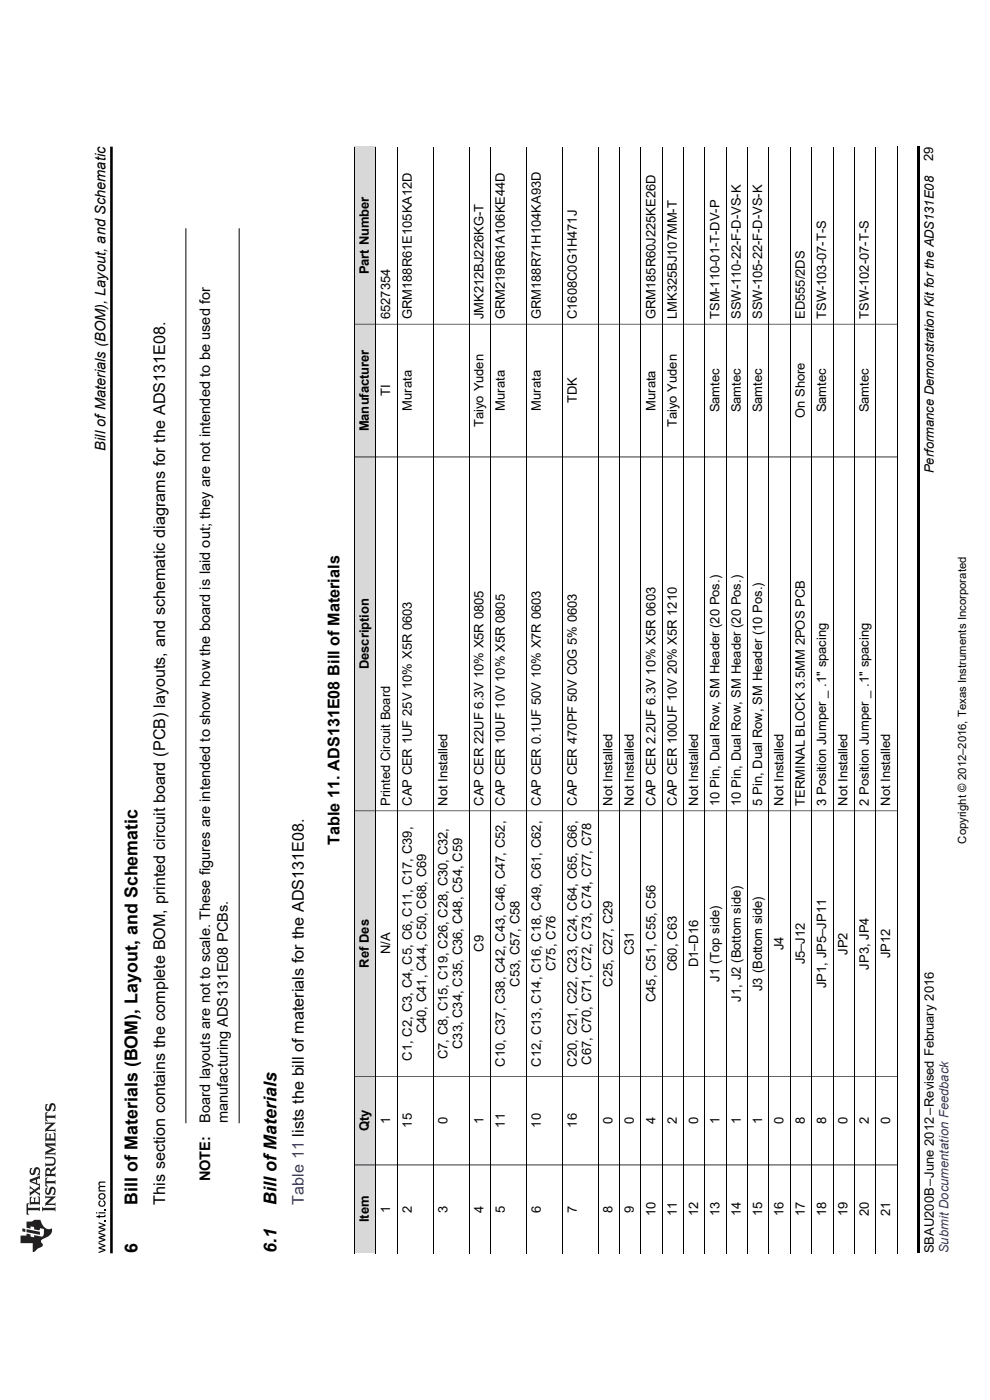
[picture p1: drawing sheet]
<svg xmlns="http://www.w3.org/2000/svg" width="210mm" height="297mm" viewBox="0 0 210 297" stroke-linecap="round" stroke-linejoin="round" font-family="sans-serif">
<path d="M75.2 31.1h4.6v234.8h-4.6z" fill-rule="evenodd" fill="#d8d8d8"/>
<path d="M194.6 31.1h.5v234.8h-.5z" fill="#000"/>
<g fill="none" stroke="#000" stroke-width=".21">
<path d="M75.2 31.2v234.7M79.7 31.2v234.7M84.3 31.2v234.7M91.9 31.2v234.7M99.5 31.2v234.7M104 31.2v234.7M111.7 31.2v234.7M119.3 31.2v234.7M126.9 31.2v234.7M131.4 31.2v234.7M136 31.2v234.7M140.5 31.2v234.7"/>
<path d="M145 31.2v234.7M149.5 31.2v234.7M154.1 31.2v234.7M158.6 31.2v234.7M163.1 31.2v234.7M167.7 31.2v234.7M172.2 31.2v234.7M176.7 31.2v234.7M181.3 31.2v234.7M185.8 31.2v234.7M190.3 31.1v234.8"/>
</g>
<g fill="#000">
<path d="M50.6 48.4h.2v189.9h-.2zM39.3 48.4h.2v189.9h-.2zM23.4 31.1h.5v234.8h-.5z" fill-rule="evenodd"/>
<path d="M75.2 247.1h4.6v.1h-4.6zM75.2 228.3h4.6v.1h-4.6zM75.2 172h4.6v.1h-4.6zM75.2 96.9h4.6v.1h-4.6zM75.2 68.7h4.6v.1h-4.6z" fill-rule="evenodd"/>
<path d="M79.8 247.1h4.5v.1h-4.5zM79.8 228.3h4.5v.1h-4.5zM79.8 172h4.5v.1h-4.5zM79.8 96.9h4.5v.1h-4.5zM79.8 68.7h4.5v.1h-4.5z" fill-rule="evenodd"/>
<path d="M84.3 247.1h7.6v.1h-7.6zM84.3 228.3h7.6v.1h-7.6zM84.3 172h7.6v.1h-7.6zM84.3 96.9h7.6v.1h-7.6zM84.3 68.7h7.6v.1h-7.6z" fill-rule="evenodd"/>
<path d="M91.9 247.1h7.7v.1h-7.7zM91.9 228.3h7.7v.1h-7.7zM91.9 172h7.7v.1h-7.7zM91.9 96.9h7.7v.1h-7.7zM91.9 68.7h7.7v.1h-7.7z" fill-rule="evenodd"/>
<path d="M99.5 247.1h4.6v.1h-4.6zM99.5 228.3h4.6v.1h-4.6zM99.5 172h4.6v.1h-4.6zM99.5 96.9h4.6v.1h-4.6zM99.5 68.7h4.6v.1h-4.6z" fill-rule="evenodd"/>
<path d="M104.1 247.1h7.6v.1h-7.6zM104.1 228.3h7.6v.1h-7.6zM104.1 172h7.6v.1h-7.6zM104.1 96.9h7.6v.1h-7.6zM104.1 68.7h7.6v.1h-7.6z" fill-rule="evenodd"/>
<path d="M111.7 247.1h7.6v.1h-7.6zM111.7 228.3h7.6v.1h-7.6zM111.7 172h7.6v.1h-7.6zM111.7 96.9h7.6v.1h-7.6zM111.7 68.7h7.6v.1h-7.6z" fill-rule="evenodd"/>
<path d="M119.3 247.1h7.7v.1h-7.7zM119.3 228.3h7.7v.1h-7.7zM119.3 172h7.7v.1h-7.7zM119.3 96.9h7.7v.1h-7.7zM119.3 68.7h7.7v.1h-7.7z" fill-rule="evenodd"/>
<path d="M126.9 247.1h4.6v.1h-4.6zM126.9 228.3h4.6v.1h-4.6zM126.9 172h4.6v.1h-4.6zM126.9 96.9h4.6v.1h-4.6zM126.9 68.7h4.6v.1h-4.6z" fill-rule="evenodd"/>
<path d="M131.4 247.1h4.6v.1h-4.6zM131.4 228.3h4.6v.1h-4.6zM131.4 172h4.6v.1h-4.6zM131.4 96.9h4.6v.1h-4.6zM131.4 68.7h4.6v.1h-4.6z" fill-rule="evenodd"/>
<path d="M136 247.1h4.5v.1h-4.5zM136 228.3h4.5v.1h-4.5zM136 172h4.5v.1h-4.5zM136 96.9h4.5v.1h-4.5zM136 68.7h4.5v.1h-4.5z" fill-rule="evenodd"/>
<path d="M140.5 247.1h4.6v.1h-4.6zM140.5 228.3h4.6v.1h-4.6zM140.5 172h4.6v.1h-4.6zM140.5 96.9h4.6v.1h-4.6zM140.5 68.7h4.6v.1h-4.6z" fill-rule="evenodd"/>
<path d="M145 247.1h4.6v.1h-4.6zM145 228.3h4.6v.1h-4.6zM145 172h4.6v.1h-4.6zM145 96.9h4.6v.1h-4.6zM145 68.7h4.6v.1h-4.6z" fill-rule="evenodd"/>
<path d="M149.6 247.1h4.5v.1h-4.5zM149.6 228.3h4.5v.1h-4.5zM149.6 172h4.5v.1h-4.5zM149.6 96.9h4.5v.1h-4.5zM149.6 68.7h4.5v.1h-4.5z" fill-rule="evenodd"/>
<path d="M154.1 247.1h4.6v.1h-4.6zM154.1 228.3h4.6v.1h-4.6zM154.1 172h4.6v.1h-4.6zM154.1 96.9h4.6v.1h-4.6zM154.1 68.7h4.6v.1h-4.6z" fill-rule="evenodd"/>
<path d="M158.6 247.1h4.6v.1h-4.6zM158.6 228.3h4.6v.1h-4.6zM158.6 172h4.6v.1h-4.6zM158.6 96.9h4.6v.1h-4.6zM158.6 68.7h4.6v.1h-4.6z" fill-rule="evenodd"/>
<path d="M163.2 247.1h4.5v.1h-4.5zM163.2 228.3h4.5v.1h-4.5zM163.2 172h4.5v.1h-4.5zM163.2 96.9h4.5v.1h-4.5zM163.2 68.7h4.5v.1h-4.5z" fill-rule="evenodd"/>
<path d="M167.7 247.1h4.6v.1h-4.6zM167.7 228.3h4.6v.1h-4.6zM167.7 172h4.6v.1h-4.6zM167.7 96.9h4.6v.1h-4.6zM167.7 68.7h4.6v.1h-4.6z" fill-rule="evenodd"/>
<path d="M172.2 247.1h4.6v.1h-4.6zM172.2 228.3h4.6v.1h-4.6zM172.2 172h4.6v.1h-4.6zM172.2 96.9h4.6v.1h-4.6zM172.2 68.7h4.6v.1h-4.6z" fill-rule="evenodd"/>
<path d="M176.7 247.1h4.6v.1h-4.6zM176.7 228.3h4.6v.1h-4.6zM176.7 172h4.6v.1h-4.6zM176.7 96.9h4.6v.1h-4.6zM176.7 68.7h4.6v.1h-4.6z" fill-rule="evenodd"/>
<path d="M181.3 247.1h4.5v.1h-4.5zM181.3 228.3h4.5v.1h-4.5zM181.3 172h4.5v.1h-4.5zM181.3 96.9h4.5v.1h-4.5zM181.3 68.7h4.5v.1h-4.5z" fill-rule="evenodd"/>
<path d="M185.8 247.1h4.6v.1h-4.6zM185.8 228.3h4.6v.1h-4.6zM185.8 172h4.6v.1h-4.6zM185.8 96.9h4.6v.1h-4.6zM185.8 68.7h4.6v.1h-4.6z" fill-rule="evenodd"/>
</g>
<g fill="#231f20">
<path d="M5.6 255.4v2.2l.6 .2-.3-.5 .1-.5h.1h2l.4 .2v-1l-.4 .2h-2l-.2-.1v-.4l.3-.5zM6.3 254v1.7l.3-.2h1.5l.4 .2v-1.8l-.6-.1a1.01 1.01 0 0 1 .2 1.2h-.6v-.5l.2-.4h-.7l.2 .4v.5h-.6v-.8l.3-.3zM6.3 250.2v.5l2 .9-1 .8-1-.9v.8l.2-.2 .6 .4-.6 .4-.2-.2v1l1.1-.8 1.1 .9v-.8l-.2 .1-.7-.4 .7-.4 .2 .2v-1.5l-.2 .2-.4-.2v-.9l.4-.1 .2 .2v-.9l-.3 .3zM6.7 250.6l.9-.3v.7zM6.3 247.9l.1 .1a.77 .77 0 0 0 0 1 .77 .77 0 0 0 .9 .2l.4-1 .2-.2a.84 .84 0 0 1-.1 1.4l.7-.2-.1-.1a.85 .85 0 0 0 0-1.1 .85 .85 0 0 0-1-.2l-.4 1-.2 .1-.2-.4 .3-.7zM8.9 256v1l.4-.2h2.1l.4 .2v-1l-.4 .2h-2.1zM9.6 253.6v.7l.3-.2h.9l-1.2 1.1v.7l.3-.2h1.5l.4 .2v-.8l-.4 .3h-1.2l1.6-1.6h-1.9zM9.6 252.1l.1 .1a.76 .76 0 0 0 0 .9 .76 .76 0 0 0 .9 .3l.4-1.1 .2-.1a.96 .96 0 0 1-.1 1.4l.7-.2-.1-.1a1.06 1.06 0 0 0-.6-1.5 1.11 1.11 0 0 0-.8 1.2l-.3 .1-.1-.4 .3-.7zM9.6 249.9v1.7l.6 .2-.3-.4v-.3l1.5-.1 .4 .2v-.9l-.4 .3h-1.4l-.1-.4 .3-.4zM9.7 248l-.1 1.7 .3-.2h1.5l.4 .2v-.9l-.4 .2h-.5l.2-.5a.73 .73 0 0 0 .6-1.1l-.9 .9-.1-.3a.54 .54 0 0 0-1 0zM10 248.3h.4l.2 .1v.6h-.7zM9.6 245.3v.7l.3-.3h1.1l.5 .3a.6 .6 0 0 1-.5 .9h-1.1l-.3-.2v.9l.2-.3a2.25 2.25 0 0 0 1.9-.3 .96 .96 0 0 0-.7-1.6h-1.1zM9.6 242.4v.7l1.4 .6-1.4 .6v.8l.3-.2h1.5l.4 .2v-.7l-.4 .2h-1.4l1.8-.7-1.8-.9h1.4l.4 .2v-.8l-.4 .2h-1.5zM9.6 240.5v1.7l.3-.2h1.5l.4 .2v-1.8l-.6-.1a1.01 1.01 0 0 1 .2 1.2h-.6l.1-.9h-.6l.2 .9h-.6v-.8l.2-.3zM9.6 238v.6l.3-.2h.9l-1.2 1.1v.7l.3-.3h1.5l.4 .3v-.8l-.4 .3-1.2-.1 1.6-1.4h-1.9zM9.6 236.1v1.6l.6 .3-.3-.5 .1-.3h1.4l.4 .2v-1l-.4 .3h-1.4l-.1-.4 .3-.4zM9.6 234.3l.1 .1a.77 .77 0 0 0 0 1 .77 .77 0 0 0 .9 .2l.4-1 .2-.2a.77 .77 0 0 1-.1 1.4l.7-.2-.1-.1a1.06 1.06 0 0 0-.6-1.5 1.08 1.08 0 0 0-.8 1.2l-.3 .1-.1-.4 .3-.7z"/>
<path d="M5.6 259.2v1.3l.9 .1v-.4l.7 .1v.5l.9 .2h.3l.1-.4 .8 .1a1.81 1.81 0 0 1-.3 1.6l-1.8-.3v.5l-.7-.2v-.4l-.9-.2v.4h-1.2v1.6h2.5v1.9h.4l.9-.8a.86 .86 0 0 0 .8-.9 .56 .56 0 0 1-.3-.5 .56 .56 0 0 1 .3-.5l.3-.2a1.79 1.79 0 0 0 1.7-2.1 1.46 1.46 0 0 1-2.1-.9l-.3-.9a3.4 3.4 0 0 0-2.1 .4zM5.6 260.8v.6l2.9 .6v-.7zM4.7 260.6v.6l.7 .2v-.7z"/>
</g>
<g fill="#000">
<path d="M22.1 258.8h.3v.3h-.3zM22.1 256.5h.3v.3h-.3zM21.1 254.8l.2-.1 .1 .2a.47 .47 0 0 0-.1 .7 .47 .47 0 0 0 .7 0 .47 .47 0 0 0-.2-.7l.1-.3a.74 .74 0 0 1 .3 1.1 .74 .74 0 0 1-1.1 .2 .74 .74 0 0 1 0-1.1zM20.4 258h.5v-.3h.3v.3h.9v-.3h.3a.35 .35 0 0 1 0 .4 .35 .35 0 0 1-.4 .1h-.8v.2h-.3v-.2h-.4zM21 250.8l1.4-.1v.2h-.9a.34 .34 0 0 0-.4 .4 .34 .34 0 0 0 .4 .3h.9v.2h-1a.36 .36 0 0 0-.3 .5 .36 .36 0 0 0 .5 .2h.8v.3h-1.5v-.3h.2a.5 .5 0 0 1-.2-.4 .5 .5 0 0 1 .3-.5l-.3-.2zM20.9 263.7l1.5 .5v.2l-1.1 .4 1.1 .2v.3l-1.5 .6v-.3l1.2-.4-1.2-.3v-.3l1.1-.3-1.1-.4zM20.9 261.5l1.5 .5v.3l-1.1 .3 1.1 .3v.2l-1.5 .6v-.3l1.2-.4-1.2-.3v-.3l1.1-.3-1.1-.4zM20.9 259.3l1.5 .5v.3l-1.1 .3 1.1 .3v.3l-1.5 .5v-.3l1.2-.3-1.2-.4v-.2l1.1-.4-1.1-.4z"/>
<path d="M20.4 257.2v.2h.2v-.2zM20.9 257.2v.2h1.5v-.2z"/>
<path d="M20.9 253.8a.75 .75 0 0 0 1.5 0 .75 .75 0 0 0-1.5 0zM21.2 253.8a.49 .49 0 0 1 .9 0 .49 .49 0 0 1-.9 0z"/>
</g>
<g font-size="3.8">
<text x="29.2" y="255.6" transform="rotate(-90 29.2 255.6)">Bill of Materials (BOM), Layout, and Schematic</text>
<text x="58.6" y="255.6" transform="rotate(-90 58.6 255.6)">Bill ofMaterials</text>
<text x="29.2" y="265.9" transform="rotate(-90 29.2 265.9)">6</text>
<text x="58.6" y="265.9" transform="rotate(-90 58.6 265.9)">6.1</text>
</g>
<g font-size="3.4">
<text x="72" y="179.2" transform="rotate(-90 72 179.2)">Table 11. ADS131E08 Bill of Materials</text>
<text x="35" y="255.6" transform="rotate(-90 35 255.6)">This section contains the complete BOM, printed circuit board (PCB) layouts, and schematic diagrams for the ADS131E08.</text>
</g>
<text font-size="3.4" fill="#00f" x="64.5" y="255.6" transform="rotate(-90 64.5 255.6)">Table 11 lists the bill of materials for the ADS131E08.</text>
<g font-size="3.1">
<text x="22.4" y="95.6" transform="rotate(-90 22.4 95.6)">Bill of Materials (BOM), Layout, and Schematic</text>
<text x="44.6" y="238.2" transform="rotate(-90 44.6 238.2)">Board layouts are not to scale. These figures are intended to show how the board is laid out; they are not intended to be used for</text>
<text x="48.3" y="238.3" transform="rotate(-90 48.3 238.3)">manufacturing ADS131E08 PCBs.</text>
<text x="44.6" y="250.6" transform="rotate(-90 44.6 250.6)">NOTE:</text>
</g>
<g font-size="2.8">
<text x="197.9" y="34.2" transform="rotate(-90 197.9 34.2)">29</text>
<text x="78.3" y="58.2" transform="rotate(-90 78.3 58.2)">Part Number</text>
<text x="82.8" y="67.7" transform="rotate(-90 82.8 67.7)">6527354</text>
<text x="87.3" y="67.7" transform="rotate(-90 87.3 67.7)">GRM188R61E105KA12D</text>
<text x="102.6" y="67.7" transform="rotate(-90 102.6 67.7)">JMK212BJ226KG-T</text>
<text x="107.1" y="67.7" transform="rotate(-90 107.1 67.7)">GRM219R61A106KE44D</text>
<text x="114.7" y="67.7" transform="rotate(-90 114.7 67.7)">GRM188R71H104KA93D</text>
<text x="122.3" y="67.7" transform="rotate(-90 122.3 67.7)">C1608C0G1H471J</text>
<text x="139" y="67.7" transform="rotate(-90 139 67.7)">GRM185R60J225KE26D</text>
<text x="143.6" y="67.7" transform="rotate(-90 143.6 67.7)">LMK325BJ107MM-T</text>
<text x="152.6" y="67.7" transform="rotate(-90 152.6 67.7)">TSM-110-01-T-DV-P</text>
<text x="157.1" y="67.7" transform="rotate(-90 157.1 67.7)">SSW-110-22-F-D-VS-K</text>
<text x="161.7" y="67.7" transform="rotate(-90 161.7 67.7)">SSW-105-22-F-D-VS-K</text>
<text x="170.7" y="67.7" transform="rotate(-90 170.7 67.7)">ED555/2DS</text>
<text x="175.3" y="67.7" transform="rotate(-90 175.3 67.7)">TSW-103-07-T-S</text>
<text x="184.3" y="67.7" transform="rotate(-90 184.3 67.7)">TSW-102-07-T-S</text>
<text x="82.8" y="84.1" transform="rotate(-90 82.8 84.1)">TI</text>
<text x="87.3" y="87.1" transform="rotate(-90 87.3 87.1)">Murata</text>
<text x="107.1" y="87.1" transform="rotate(-90 107.1 87.1)">Murata</text>
<text x="114.7" y="87.1" transform="rotate(-90 114.7 87.1)">Murata</text>
<text x="122.3" y="85.6" transform="rotate(-90 122.3 85.6)">TDK</text>
<text x="139" y="87.1" transform="rotate(-90 139 87.1)">Murata</text>
<text x="152.6" y="87.5" transform="rotate(-90 152.6 87.5)">Samtec</text>
<text x="157.1" y="87.5" transform="rotate(-90 157.1 87.5)">Samtec</text>
<text x="161.7" y="87.5" transform="rotate(-90 161.7 87.5)">Samtec</text>
<text x="170.7" y="88.7" transform="rotate(-90 170.7 88.7)">On Shore</text>
<text x="175.3" y="87.5" transform="rotate(-90 175.3 87.5)">Samtec</text>
<text x="184.3" y="87.5" transform="rotate(-90 184.3 87.5)">Samtec</text>
<text x="78.3" y="91.5" transform="rotate(-90 78.3 91.5)">Manufacturer</text>
<text x="102.6" y="90.6" transform="rotate(-90 102.6 90.6)">Taiyo Yuden</text>
<text x="143.6" y="90.6" transform="rotate(-90 143.6 90.6)">Taiyo Yuden</text>
<text x="198.1" y="100.4" transform="rotate(-90 198.1 100.4)">Performance Demonstration Kit for the ADS131E08</text>
<text x="78.3" y="142" transform="rotate(-90 78.3 142)">Description</text>
<text x="82.8" y="170.9" transform="rotate(-90 82.8 170.9)">Printed Circuit Board</text>
<text x="87.3" y="170.9" transform="rotate(-90 87.3 170.9)">CAP CER 1UF 25V 10% X5R 0603</text>
<text x="95" y="170.9" transform="rotate(-90 95 170.9)">Not Installed</text>
<text x="102.6" y="170.9" transform="rotate(-90 102.6 170.9)">CAP CER 22UF 6.3V 10% X5R 0805</text>
<text x="107.1" y="170.9" transform="rotate(-90 107.1 170.9)">CAP CER 10UF 10V 10% X5R 0805</text>
<text x="114.7" y="170.9" transform="rotate(-90 114.7 170.9)">CAP CER 0.1UF 50V 10% X7R 0603</text>
<text x="122.3" y="170.9" transform="rotate(-90 122.3 170.9)">CAP CER 470PF 50V C0G 5% 0603</text>
<text x="130" y="170.9" transform="rotate(-90 130 170.9)">Not Installed</text>
<text x="134.5" y="170.9" transform="rotate(-90 134.5 170.9)">Not Installed</text>
<text x="139" y="170.9" transform="rotate(-90 139 170.9)">CAP CER 2.2UF 6.3V 10% X5R 0603</text>
<text x="143.6" y="170.9" transform="rotate(-90 143.6 170.9)">CAP CER 100UF 10V 20% X5R 1210</text>
<text x="148.1" y="170.9" transform="rotate(-90 148.1 170.9)">Not Installed</text>
<text x="152.6" y="170.9" transform="rotate(-90 152.6 170.9)">10 Pin, Dual Row, SM Header (20 Pos.)</text>
<text x="157.1" y="170.9" transform="rotate(-90 157.1 170.9)">10 Pin, Dual Row, SM Header (20 Pos.)</text>
<text x="161.7" y="170.9" transform="rotate(-90 161.7 170.9)">5 Pin, Dual Row, SM Header (10 Pos.)</text>
<text x="166.2" y="170.9" transform="rotate(-90 166.2 170.9)">Not Installed</text>
<text x="170.7" y="170.9" transform="rotate(-90 170.7 170.9)">TERMINAL BLOCK 3.5MM 2POS PCB</text>
<text x="175.3" y="170.9" transform="rotate(-90 175.3 170.9)">3 Position Jumper _ .1&quot; spacing</text>
<text x="179.8" y="170.9" transform="rotate(-90 179.8 170.9)">Not Installed</text>
<text x="184.3" y="170.9" transform="rotate(-90 184.3 170.9)">2 Position Jumper _ .1&quot; spacing</text>
<text x="188.8" y="170.9" transform="rotate(-90 188.8 170.9)">Not Installed</text>
<text x="82.8" y="202.4" transform="rotate(-90 82.8 202.4)">N/A</text>
<text x="102.6" y="201.9" transform="rotate(-90 102.6 201.9)">C9</text>
<text x="134.5" y="202.7" transform="rotate(-90 134.5 202.7)">C31</text>
<text x="166.2" y="201.6" transform="rotate(-90 166.2 201.6)">J4</text>
<text x="179.8" y="202.6" transform="rotate(-90 179.8 202.6)">JP2</text>
<text x="188.8" y="203.3" transform="rotate(-90 188.8 203.3)">JP12</text>
<text x="78.3" y="205.3" transform="rotate(-90 78.3 205.3)">Ref Des</text>
<text x="110.2" y="209.3" transform="rotate(-90 110.2 209.3)">C53, C57, C58</text>
<text x="117.8" y="206" transform="rotate(-90 117.8 206)">C75, C76</text>
<text x="130" y="209.3" transform="rotate(-90 130 209.3)">C25, C27, C29</text>
<text x="143.6" y="206" transform="rotate(-90 143.6 206)">C60, C63</text>
<text x="148.1" y="205.2" transform="rotate(-90 148.1 205.2)">D1–D16</text>
<text x="152.6" y="208.2" transform="rotate(-90 152.6 208.2)">J1 (Top side)</text>
<text x="170.7" y="204.6" transform="rotate(-90 170.7 204.6)">J5–J12</text>
<text x="175.3" y="209.6" transform="rotate(-90 175.3 209.6)">JP1, JP5–JP11</text>
<text x="184.3" y="205.7" transform="rotate(-90 184.3 205.7)">JP3, JP4</text>
<text x="139" y="212.6" transform="rotate(-90 139 212.6)">C45, C51, C55, C56</text>
<text x="157.1" y="212.5" transform="rotate(-90 157.1 212.5)">J1, J2 (Bottom side)</text>
<text x="161.7" y="210.2" transform="rotate(-90 161.7 210.2)">J3 (Bottom side)</text>
<text x="90.4" y="219.2" transform="rotate(-90 90.4 219.2)">C40, C41, C44, C50, C68, C69</text>
<text x="87.3" y="225" transform="rotate(-90 87.3 225)">C1, C2, C3, C4, C5, C6, C11, C17, C39,</text>
<text x="95" y="224.7" transform="rotate(-90 95 224.7)">C7, C8, C15, C19, C26, C28, C30, C32,</text>
<text x="98" y="222.5" transform="rotate(-90 98 222.5)">C33, C34, C35, C36, C48, C54, C59</text>
<text x="107.1" y="226.3" transform="rotate(-90 107.1 226.3)">C10, C37, C38, C42, C43, C46, C47, C52,</text>
<text x="114.7" y="226.3" transform="rotate(-90 114.7 226.3)">C12, C13, C14, C16, C18, C49, C61, C62,</text>
<text x="122.3" y="226.3" transform="rotate(-90 122.3 226.3)">C20, C21, C22, C23, C24, C64, C65, C66,</text>
<text x="125.4" y="225.8" transform="rotate(-90 125.4 225.8)">C67, C70, C71, C72, C73, C74, C77, C78</text>
<text x="82.8" y="238.5" transform="rotate(-90 82.8 238.5)">1</text>
<text x="87.3" y="239.2" transform="rotate(-90 87.3 239.2)">15</text>
<text x="95" y="238.5" transform="rotate(-90 95 238.5)">0</text>
<text x="102.6" y="238.5" transform="rotate(-90 102.6 238.5)">1</text>
<text x="107.1" y="239.2" transform="rotate(-90 107.1 239.2)">11</text>
<text x="114.7" y="239.2" transform="rotate(-90 114.7 239.2)">10</text>
<text x="122.3" y="239.2" transform="rotate(-90 122.3 239.2)">16</text>
<text x="130" y="238.5" transform="rotate(-90 130 238.5)">0</text>
<text x="134.5" y="238.5" transform="rotate(-90 134.5 238.5)">0</text>
<text x="139" y="238.5" transform="rotate(-90 139 238.5)">4</text>
<text x="143.6" y="238.5" transform="rotate(-90 143.6 238.5)">2</text>
<text x="148.1" y="238.5" transform="rotate(-90 148.1 238.5)">0</text>
<text x="152.6" y="238.5" transform="rotate(-90 152.6 238.5)">1</text>
<text x="157.1" y="238.5" transform="rotate(-90 157.1 238.5)">1</text>
<text x="161.7" y="238.5" transform="rotate(-90 161.7 238.5)">1</text>
<text x="166.2" y="238.5" transform="rotate(-90 166.2 238.5)">0</text>
<text x="170.7" y="238.5" transform="rotate(-90 170.7 238.5)">8</text>
<text x="175.3" y="238.5" transform="rotate(-90 175.3 238.5)">8</text>
<text x="179.8" y="238.5" transform="rotate(-90 179.8 238.5)">0</text>
<text x="184.3" y="238.5" transform="rotate(-90 184.3 238.5)">2</text>
<text x="188.8" y="238.5" transform="rotate(-90 188.8 238.5)">0</text>
<text x="78.3" y="240" transform="rotate(-90 78.3 240)">Qty</text>
<text x="82.8" y="257.3" transform="rotate(-90 82.8 257.3)">1</text>
<text x="87.3" y="257.3" transform="rotate(-90 87.3 257.3)">2</text>
<text x="95" y="257.3" transform="rotate(-90 95 257.3)">3</text>
<text x="102.6" y="257.3" transform="rotate(-90 102.6 257.3)">4</text>
<text x="107.1" y="257.3" transform="rotate(-90 107.1 257.3)">5</text>
<text x="114.7" y="257.3" transform="rotate(-90 114.7 257.3)">6</text>
<text x="122.3" y="257.3" transform="rotate(-90 122.3 257.3)">7</text>
<text x="130" y="257.3" transform="rotate(-90 130 257.3)">8</text>
<text x="134.5" y="257.3" transform="rotate(-90 134.5 257.3)">9</text>
<text x="78.3" y="259.3" transform="rotate(-90 78.3 259.3)">Item</text>
<text x="139" y="258" transform="rotate(-90 139 258)">10</text>
<text x="143.6" y="258" transform="rotate(-90 143.6 258)">11</text>
<text x="148.1" y="258" transform="rotate(-90 148.1 258)">12</text>
<text x="152.6" y="258" transform="rotate(-90 152.6 258)">13</text>
<text x="157.1" y="258" transform="rotate(-90 157.1 258)">14</text>
<text x="161.7" y="258" transform="rotate(-90 161.7 258)">15</text>
<text x="166.2" y="258" transform="rotate(-90 166.2 258)">16</text>
<text x="170.7" y="258" transform="rotate(-90 170.7 258)">17</text>
<text x="175.3" y="258" transform="rotate(-90 175.3 258)">18</text>
<text x="179.8" y="258" transform="rotate(-90 179.8 258)">19</text>
<text x="184.3" y="258" transform="rotate(-90 184.3 258)">20</text>
<text x="188.8" y="258" transform="rotate(-90 188.8 258)">21</text>
<text x="198.1" y="265.9" transform="rotate(-90 198.1 265.9)">SBAU200B–June 2012–Revised February 2016</text>
</g>
<text font-size="2.8" fill="#00f" x="201.2" y="265.9" transform="rotate(-90 201.2 265.9)">Submit Documentation Feedback</text>
<text font-size="2.4" x="205" y="179" transform="rotate(-90 205 179)">Copyright © 2012–2016, Texas Instruments Incorporated</text>
</svg>
